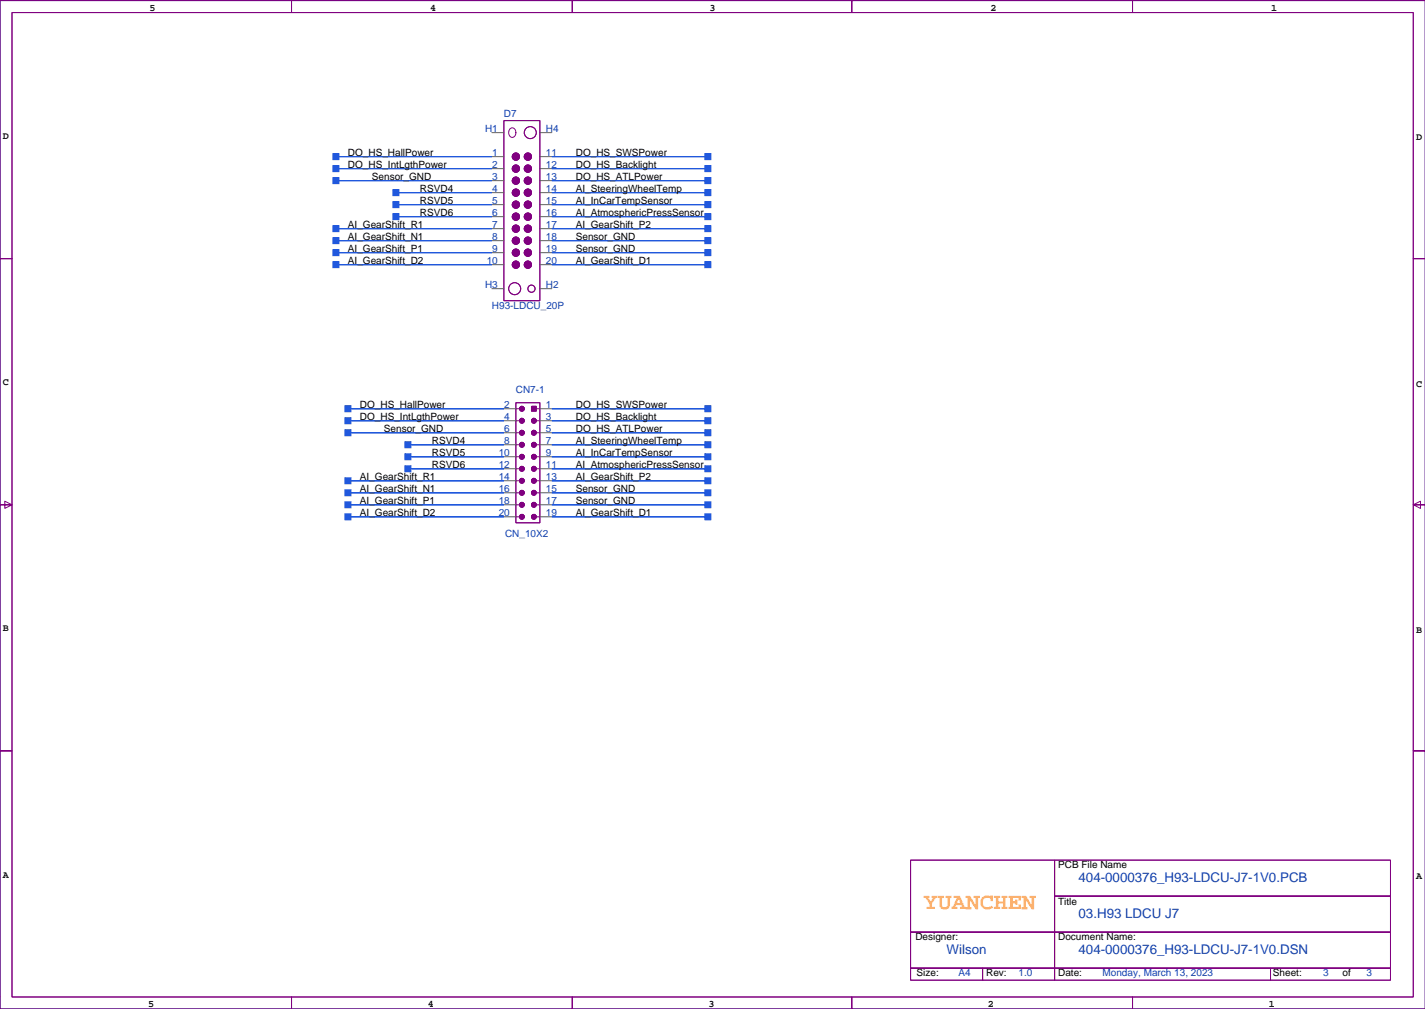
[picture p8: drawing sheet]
<svg xmlns="http://www.w3.org/2000/svg" width="302mm" height="213mm" viewBox="0 0 302 213" stroke-linecap="round" stroke-linejoin="round" font-family="sans-serif">
<path d="M301.7 .1h-301.7v213.3h301.7" fill="none" stroke="#000080" stroke-width=".21"/>
<g fill="none" stroke="#800080" stroke-width=".21">
<path d="M2.5 2.7h296.6v208.2h-296.6zM301.7 .1h-62v2.6v-2.6h-59.4v2.6v-2.6h-59.2v2.6v-2.6h-59.4v2.6v-2.6h-61.7v54.6h2.5h-2.5v52.1h2.5l-1.5 .7v-1.5l1.5 .8h-2.5v52h2.5h-2.5v54.6h61.7v-2.5v2.5h59.4v-2.5v2.5h59.2v-2.5v2.5h59.4v-2.5v2.5h62M106.7 25.5h7.6v38.1h-7.6zM107.9 27.3a.8 .8 0 0 1 1 0 .8 .8 0 0 1 .3 .9 .78 .78 0 0 1-.9 .9 .78 .78 0 0 1-.6-1zM301.7 54.7h-2.6h2.6M109.2 85.2h5.1v25.4h-5.1zM109.2 86.5h.8M109.2 89h.8M109.2 91.5h.8M109.2 94.1h.8M109.2 96.6h.8M109.2 99.2h.8"/>
<path d="M112.5 86h1v1h-1zM113.5 86.5h.8M113.5 89h.8M113.5 91.5h.8M113.5 94.1h.8M113.5 96.6h.8M113.5 99.2h.8M109.2 101.7h.8M109.2 104.2h.8M109.2 106.8h.8M109.2 109.3h.8M113.5 101.7h.8"/>
<path d="M113.5 104.2h.8M113.5 106.8h.8M113.5 109.3h.8M299.1 106.8l1.6-.8v1.5l-1.6-.7h2.6zM301.7 158.8h-2.6h2.6M192.7 181.9h30.5v15.3h-30.5zM192.7 197.2h30.5v7.6h-30.5zM223.2 189.6h71.1v7.6h-71.1zM223.2 197.2h71.1v7.6h-71.1zM223.2 181.9h71.1v7.7h-71.1zM192.7 204.8h15.3v2.5h-15.3zM208 204.8h15.2v2.5h-15.2z"/>
<path d="M223.2 204.8h45.7v2.5h-45.7zM268.9 204.8h25.4v2.5h-25.4z"/>
<circle cx="109.2" cy="35.7" r=".76"/>
<circle cx="109.2" cy="38.2" r=".76"/>
<circle cx="109.2" cy="33.1" r=".76"/>
<circle cx="111.7" cy="35.7" r=".76"/>
<circle cx="111.7" cy="38.2" r=".76"/>
<circle cx="111.7" cy="33.1" r=".76"/>
<circle cx="112.2" cy="28.1" r="1.27"/>
<circle cx="109.2" cy="40.7" r=".76"/>
<circle cx="109.2" cy="56" r=".76"/>
<circle cx="109.2" cy="43.3" r=".76"/>
<circle cx="109.2" cy="50.9" r=".76"/>
<circle cx="109.2" cy="48.4" r=".76"/>
<circle cx="109.2" cy="53.4" r=".76"/>
<circle cx="109.2" cy="45.8" r=".76"/>
<circle cx="111.7" cy="40.7" r=".76"/>
<circle cx="111.7" cy="48.4" r=".76"/>
<circle cx="111.7" cy="56" r=".76"/>
<circle cx="111.7" cy="50.9" r=".76"/>
<circle cx="111.7" cy="43.3" r=".76"/>
<circle cx="111.7" cy="45.8" r=".76"/>
<circle cx="111.7" cy="53.4" r=".76"/>
<circle cx="108.9" cy="61.1" r="1.27"/>
<circle cx="112.5" cy="61.1" r=".76"/>
<circle cx="110.5" cy="86.5" r=".51"/>
<circle cx="110.5" cy="94.1" r=".51"/>
<circle cx="110.5" cy="96.6" r=".51"/>
<circle cx="110.5" cy="89" r=".51"/>
<circle cx="110.5" cy="91.5" r=".51"/>
<circle cx="110.5" cy="99.2" r=".51"/>
<circle cx="113" cy="94.1" r=".51"/>
<circle cx="113" cy="91.5" r=".51"/>
<circle cx="113" cy="96.6" r=".51"/>
<circle cx="113" cy="89" r=".51"/>
<circle cx="113" cy="99.2" r=".51"/>
<circle cx="110.5" cy="101.7" r=".51"/>
<circle cx="110.5" cy="106.8" r=".51"/>
<circle cx="110.5" cy="104.2" r=".51"/>
<circle cx="110.5" cy="109.3" r=".51"/>
<circle cx="113" cy="101.7" r=".51"/>
<circle cx="113" cy="106.8" r=".51"/>
<circle cx="113" cy="104.2" r=".51"/>
<circle cx="113" cy="109.3" r=".51"/>
</g>
<g fill="#800080" stroke="#800080" stroke-width=".21">
<path d="M112.5 86h1v1h-1z" fill-rule="evenodd"/>
<circle cx="110.5" cy="86.5" r=".51"/>
<circle cx="110.5" cy="101.7" r=".51"/>
<circle cx="110.5" cy="94.1" r=".51"/>
<circle cx="110.5" cy="104.2" r=".51"/>
<circle cx="110.5" cy="91.5" r=".51"/>
<circle cx="110.5" cy="96.6" r=".51"/>
<circle cx="110.5" cy="99.2" r=".51"/>
<circle cx="110.5" cy="109.3" r=".51"/>
<circle cx="110.5" cy="89" r=".51"/>
<circle cx="110.5" cy="106.8" r=".51"/>
<circle cx="113" cy="101.7" r=".51"/>
<circle cx="113" cy="94.1" r=".51"/>
<circle cx="113" cy="104.2" r=".51"/>
<circle cx="113" cy="91.5" r=".51"/>
<circle cx="113" cy="96.6" r=".51"/>
<circle cx="113" cy="99.2" r=".51"/>
<circle cx="113" cy="109.3" r=".51"/>
<circle cx="113" cy="89" r=".51"/>
<circle cx="113" cy="106.8" r=".51"/>
<circle cx="111.7" cy="38.2" r=".76"/>
<circle cx="111.7" cy="50.9" r=".76"/>
<circle cx="111.7" cy="43.3" r=".76"/>
<circle cx="111.7" cy="33.1" r=".76"/>
<circle cx="111.7" cy="35.7" r=".76"/>
<circle cx="111.7" cy="48.4" r=".76"/>
<circle cx="111.7" cy="40.7" r=".76"/>
<circle cx="111.7" cy="45.8" r=".76"/>
<circle cx="111.7" cy="53.4" r=".76"/>
<circle cx="111.7" cy="56" r=".76"/>
<circle cx="109.2" cy="56" r=".76"/>
<circle cx="109.2" cy="53.4" r=".76"/>
<circle cx="109.2" cy="38.2" r=".76"/>
<circle cx="109.2" cy="45.8" r=".76"/>
<circle cx="109.2" cy="40.7" r=".76"/>
<circle cx="109.2" cy="48.4" r=".76"/>
<circle cx="109.2" cy="35.7" r=".76"/>
<circle cx="109.2" cy="33.1" r=".76"/>
<circle cx="109.2" cy="43.3" r=".76"/>
<circle cx="109.2" cy="50.9" r=".76"/>
</g>
<g fill="none" stroke="#606060" stroke-width=".21">
<path d="M104.1 33.1h2.6M104.1 35.7h2.6M104.1 38.2h2.6M104.1 28.1h2.6M114.3 33.1h2.5M114.3 35.7h2.5M114.3 38.2h2.5M114.3 28.1h2.5M104.1 40.8h2.6M104.1 43.3h2.6M104.1 45.8h2.6M104.1 48.4h2.6"/>
<path d="M104.1 50.9h2.6M104.1 53.4h2.6M104.1 56h2.6M114.3 40.8h2.5M114.3 43.3h2.5M114.3 45.8h2.5M114.3 48.4h2.5M114.3 50.9h2.5M114.3 53.4h2.5M114.3 56h2.5M104.1 61.1h2.6M114.3 61.1h2.5"/>
<path d="M106.7 86.5h2.5M106.7 89h2.5M106.7 91.5h2.5M106.7 94.1h2.5M106.7 96.6h2.5M106.7 99.2h2.5M114.3 86.5h2.5M114.3 89h2.5M114.3 91.5h2.5M114.3 94.1h2.5M114.3 96.6h2.5M114.3 99.2h2.5"/>
<path d="M106.7 101.7h2.5M106.7 104.2h2.5M106.7 106.8h2.5M106.7 109.3h2.5M114.3 101.7h2.5M114.3 104.2h2.5M114.3 106.8h2.5M114.3 109.3h2.5"/>
</g>
<g fill="#2058dd" stroke="#2058dd" stroke-width=".21">
<path d="M116.8 96.6h33z" fill-rule="evenodd"/>
<path d="M149.2 96h1.3v1.3h-1.3z" fill-rule="evenodd"/>
<path d="M116.8 43.3h33z" fill-rule="evenodd"/>
<path d="M149.2 42.7h1.3v1.2h-1.3z" fill-rule="evenodd"/>
<path d="M116.8 99.2h33z" fill-rule="evenodd"/>
<path d="M149.2 98.5h1.3v1.3h-1.3z" fill-rule="evenodd"/>
<path d="M116.8 45.8h33z" fill-rule="evenodd"/>
<path d="M149.2 45.2h1.3v1.3h-1.3z" fill-rule="evenodd"/>
<path d="M116.8 94.1h33z" fill-rule="evenodd"/>
<path d="M149.2 93.4h1.3v1.3h-1.3z" fill-rule="evenodd"/>
<path d="M116.8 40.8h33z" fill-rule="evenodd"/>
<path d="M149.2 40.1h1.3v1.3h-1.3z" fill-rule="evenodd"/>
<path d="M116.8 101.7h33z" fill-rule="evenodd"/>
<path d="M149.2 101.1h1.3v1.2h-1.3z" fill-rule="evenodd"/>
<path d="M116.8 48.4h33z" fill-rule="evenodd"/>
<path d="M149.2 47.7h1.3v1.3h-1.3z" fill-rule="evenodd"/>
<path d="M116.8 91.5h33z" fill-rule="evenodd"/>
<path d="M149.2 90.9h1.3v1.3h-1.3z" fill-rule="evenodd"/>
<path d="M116.8 38.2h33z" fill-rule="evenodd"/>
<path d="M149.2 37.6h1.3v1.2h-1.3z" fill-rule="evenodd"/>
<path d="M116.8 89h33z" fill-rule="evenodd"/>
<path d="M149.2 88.4h1.3v1.2h-1.3z" fill-rule="evenodd"/>
<path d="M116.8 35.7h33z" fill-rule="evenodd"/>
<path d="M149.2 35h1.3v1.3h-1.3z" fill-rule="evenodd"/>
<path d="M83.8 40.8h20.3z" fill-rule="evenodd"/>
<path d="M83.2 40.1h1.2v1.3h-1.2z" fill-rule="evenodd"/>
<path d="M86.3 94.1h20.4z" fill-rule="evenodd"/>
<path d="M85.7 93.4h1.3v1.3h-1.3z" fill-rule="evenodd"/>
<path d="M116.8 86.5h33z" fill-rule="evenodd"/>
<path d="M149.2 85.8h1.3v1.3h-1.3z" fill-rule="evenodd"/>
<path d="M116.8 33.1h33z" fill-rule="evenodd"/>
<path d="M149.2 32.5h1.3v1.3h-1.3z" fill-rule="evenodd"/>
<path d="M83.8 43.3h20.3z" fill-rule="evenodd"/>
<path d="M83.2 42.7h1.2v1.2h-1.2z" fill-rule="evenodd"/>
<path d="M86.3 96.6h20.4z" fill-rule="evenodd"/>
<path d="M85.7 96h1.3v1.3h-1.3z" fill-rule="evenodd"/>
<path d="M71.1 53.4h33z" fill-rule="evenodd"/>
<path d="M70.5 52.8h1.2v1.3h-1.2z" fill-rule="evenodd"/>
<path d="M73.6 106.8h33.1z" fill-rule="evenodd"/>
<path d="M73 106.1h1.3v1.3h-1.3z" fill-rule="evenodd"/>
<path d="M71.1 35.7h33z" fill-rule="evenodd"/>
<path d="M70.5 35h1.2v1.3h-1.2z" fill-rule="evenodd"/>
<path d="M73.6 89h33.1z" fill-rule="evenodd"/>
<path d="M73 88.4h1.3v1.2h-1.3z" fill-rule="evenodd"/>
<path d="M71.1 33.1h33z" fill-rule="evenodd"/>
<path d="M70.5 32.5h1.2v1.3h-1.2z" fill-rule="evenodd"/>
<path d="M73.6 86.5h33.1z" fill-rule="evenodd"/>
<path d="M73 85.8h1.3v1.3h-1.3z" fill-rule="evenodd"/>
<path d="M116.8 109.3h33z" fill-rule="evenodd"/>
<path d="M149.2 108.7h1.3v1.2h-1.3z" fill-rule="evenodd"/>
<path d="M116.8 56h33z" fill-rule="evenodd"/>
<path d="M149.2 55.4h1.3v1.2h-1.3z" fill-rule="evenodd"/>
<path d="M71.1 56h33z" fill-rule="evenodd"/>
<path d="M70.5 55.4h1.2v1.2h-1.2z" fill-rule="evenodd"/>
<path d="M73.6 109.3h33.1z" fill-rule="evenodd"/>
<path d="M73 108.7h1.3v1.2h-1.3z" fill-rule="evenodd"/>
<path d="M71.1 50.9h33z" fill-rule="evenodd"/>
<path d="M70.5 50.3h1.2v1.2h-1.2z" fill-rule="evenodd"/>
<path d="M73.6 104.2h33.1z" fill-rule="evenodd"/>
<path d="M73 103.6h1.3v1.3h-1.3z" fill-rule="evenodd"/>
<path d="M71.1 48.4h33z" fill-rule="evenodd"/>
<path d="M70.5 47.7h1.2v1.3h-1.2z" fill-rule="evenodd"/>
<path d="M73.6 101.7h33.1z" fill-rule="evenodd"/>
<path d="M73 101.1h1.3v1.2h-1.3z" fill-rule="evenodd"/>
<path d="M83.8 45.8h20.3z" fill-rule="evenodd"/>
<path d="M83.2 45.2h1.2v1.3h-1.2z" fill-rule="evenodd"/>
<path d="M86.3 99.2h20.4z" fill-rule="evenodd"/>
<path d="M85.7 98.5h1.3v1.3h-1.3z" fill-rule="evenodd"/>
<path d="M71.1 38.2h33z" fill-rule="evenodd"/>
<path d="M70.5 37.6h1.2v1.2h-1.2z" fill-rule="evenodd"/>
<path d="M116.8 50.9h33z" fill-rule="evenodd"/>
<path d="M149.2 50.3h1.3v1.2h-1.3z" fill-rule="evenodd"/>
<path d="M116.8 53.4h33z" fill-rule="evenodd"/>
<path d="M149.2 52.8h1.3v1.3h-1.3z" fill-rule="evenodd"/>
<path d="M116.8 104.2h33z" fill-rule="evenodd"/>
<path d="M149.2 103.6h1.3v1.3h-1.3z" fill-rule="evenodd"/>
<path d="M116.8 106.8h33z" fill-rule="evenodd"/>
<path d="M149.2 106.1h1.3v1.3h-1.3z" fill-rule="evenodd"/>
<path d="M73.6 91.5h33.1z" fill-rule="evenodd"/>
<path d="M73 90.9h1.3v1.3h-1.3z" fill-rule="evenodd"/>
</g>
<g fill="none" stroke="#2058dd" stroke-width=".21">
<path d="M71.1 38.2h33M71.1 35.7h33M71.1 33.1h33M116.8 38.2h33M116.8 35.7h33M116.8 33.1h33M71.1 48.4h33M71.1 53.4h33M71.1 56h33M71.1 50.9h33M83.8 43.3h20.3M83.8 45.8h20.3"/>
<path d="M83.8 40.8h20.3M116.8 43.3h33M116.8 45.8h33M116.8 40.8h33M116.8 48.4h33M116.8 53.4h33M116.8 56h33M116.8 50.9h33M73.6 91.5h33.1M73.6 89h33.1M73.6 86.5h33.1M86.3 96.6h20.4"/>
<path d="M86.3 99.2h20.4M86.3 94.1h20.4M116.8 96.6h33M116.8 99.2h33M116.8 94.1h33M116.8 91.5h33M116.8 89h33M116.8 86.5h33M73.6 101.7h33.1M73.6 106.8h33.1M73.6 109.3h33.1M73.6 104.2h33.1"/>
<path d="M116.8 101.7h33M116.8 106.8h33M116.8 109.3h33M116.8 104.2h33"/>
</g>
<text font-size="4.9" fill="#ffad5b" x="195.5" y="192.2">YUANCHEN</text>
<g font-size="2.8" fill="#1741a1">
<text x="228.3" y="186.6">404-0000376_H93-LDCU-J7-1V0.PCB</text>
<text x="228.3" y="194.3">03.H93 LDCU J7</text>
<text x="200.4" y="201.9">Wilson</text>
<text x="228.3" y="201.9">404-0000376_H93-LDCU-J7-1V0.DSN</text>
</g>
<g font-size="2.1">
<text x="31.6" y="2.3">5</text>
<text x="91" y="2.3">4</text>
<text x="150.2" y="2.3">3</text>
<text x="209.6" y="2.3">2</text>
<text x="269.1" y="2.3">1</text>
<text x=".6" y="29.5">D</text>
<text x="299.8" y="29.7">D</text>
<text x="73.6" y="35.6">DO_HS_IntLgthPower</text>
<text x="73.6" y="33.1">DO_HS_HallPower</text>
<text x="121.9" y="35.6">DO_HS_Backlight</text>
<text x="121.9" y="33.1">DO_HS_SWSPower</text>
<text x="78.7" y="38.1">Sensor_GND</text>
<text x="88.9" y="40.7">RSVD4</text>
<text x="121.9" y="40.7">AI_SteeringWheelTemp</text>
<text x="121.9" y="38.1">DO_HS_ATLPower</text>
<text x="88.9" y="43.2">RSVD5</text>
<text x="88.9" y="45.7">RSVD6</text>
<text x="121.9" y="43.2">AI_InCarTempSensor</text>
<text x="121.9" y="45.7">AI_AtmosphericPressSensor</text>
<text x="73.6" y="53.4">AI_GearShift_P1</text>
<text x="73.6" y="50.8">AI_GearShift_N1</text>
<text x="73.6" y="48.3">AI_GearShift_R1</text>
<text x="121.9" y="48.3">AI_GearShift_P2</text>
<text x="121.9" y="50.8">Sensor_GND</text>
<text x="121.9" y="53.4">Sensor_GND</text>
<text x="73.6" y="55.9">AI_GearShift_D2</text>
<text x="121.9" y="55.9">AI_GearShift_D1</text>
<text x=".6" y="81.5">C</text>
<text x="299.8" y="81.8">C</text>
<text x="76.2" y="88.9">DO_HS_IntLgthPower</text>
<text x="76.2" y="86.4">DO_HS_HallPower</text>
<text x="121.9" y="88.9">DO_HS_Backlight</text>
<text x="121.9" y="86.4">DO_HS_SWSPower</text>
<text x="81.3" y="91.5">Sensor_GND</text>
<text x="91.4" y="94">RSVD4</text>
<text x="121.9" y="94">AI_SteeringWheelTemp</text>
<text x="121.9" y="91.5">DO_HS_ATLPower</text>
<text x="76.2" y="101.6">AI_GearShift_R1</text>
<text x="91.4" y="96.5">RSVD5</text>
<text x="91.4" y="99.1">RSVD6</text>
<text x="121.9" y="96.5">AI_InCarTempSensor</text>
<text x="121.9" y="99.1">AI_AtmosphericPressSensor</text>
<text x="121.9" y="101.6">AI_GearShift_P2</text>
<text x="76.2" y="106.7">AI_GearShift_P1</text>
<text x="76.2" y="104.2">AI_GearShift_N1</text>
<text x="121.9" y="104.2">Sensor_GND</text>
<text x="121.9" y="106.7">Sensor_GND</text>
<text x="76.2" y="109.2">AI_GearShift_D2</text>
<text x="121.9" y="109.2">AI_GearShift_D1</text>
<text x=".6" y="133.6">B</text>
<text x="299.8" y="133.8">B</text>
<text x=".6" y="185.6">A</text>
<text x="224" y="183.6">PCB File Name</text>
<text x="299.8" y="185.9">A</text>
<text x="224" y="191.5">Title</text>
<text x="193.8" y="198.9">Designer:</text>
<text x="224" y="198.9">Document Name:</text>
<text x="194" y="206.5">Size:</text>
<text x="208.7" y="206.5">Rev:</text>
<text x="224" y="206.5">Date:</text>
<text x="269.4" y="206.5">Sheet:</text>
<text x="284.2" y="206.5">of</text>
<text x="31.4" y="213.1">5</text>
<text x="90.5" y="213.1">4</text>
<text x="150" y="213.1">3</text>
<text x="209.1" y="213.1">2</text>
<text x="268.5" y="213.1">1</text>
</g>
<g font-size="2.1" fill="#1741a1">
<text x="102.7" y="28">H1</text>
<text x="106.7" y="24.7">D7</text>
<text x="115.5" y="28">H4</text>
<text x="104.2" y="35.6">2</text>
<text x="104.2" y="33.1">1</text>
<text x="115.5" y="35.6">12</text>
<text x="115.5" y="33.1">11</text>
<text x="104.2" y="40.7">4</text>
<text x="104.2" y="38.1">3</text>
<text x="115.5" y="40.7">14</text>
<text x="115.5" y="38.1">13</text>
<text x="104.2" y="45.7">6</text>
<text x="104.2" y="43.2">5</text>
<text x="115.5" y="45.7">16</text>
<text x="115.5" y="43.2">15</text>
<text x="104.2" y="53.4">9</text>
<text x="104.2" y="50.8">8</text>
<text x="104.2" y="48.3">7</text>
<text x="115.5" y="53.4">19</text>
<text x="115.5" y="50.8">18</text>
<text x="115.5" y="48.3">17</text>
<text x="103" y="55.9">10</text>
<text x="115.5" y="55.9">20</text>
<text x="102.7" y="61">H3</text>
<text x="104.1" y="65.3">H93-LDCU_20P</text>
<text x="115.5" y="61">H2</text>
<text x="109.2" y="83.1">CN7-1</text>
<text x="106.7" y="88.9">4</text>
<text x="106.7" y="86.4">2</text>
<text x="115.5" y="88.9">3</text>
<text x="115.5" y="86.4">1</text>
<text x="106.7" y="94">8</text>
<text x="106.7" y="91.5">6</text>
<text x="115.5" y="94">7</text>
<text x="115.5" y="91.5">5</text>
<text x="105.6" y="101.6">14</text>
<text x="105.6" y="99.1">12</text>
<text x="105.6" y="96.5">10</text>
<text x="115.5" y="101.6">13</text>
<text x="115.5" y="99.1">11</text>
<text x="115.5" y="96.5">9</text>
<text x="105.6" y="106.7">18</text>
<text x="105.6" y="104.2">16</text>
<text x="115.5" y="106.7">17</text>
<text x="115.5" y="104.2">15</text>
<text x="105.6" y="109.2">20</text>
<text x="106.9" y="113.6">CN_10X2</text>
<text x="115.5" y="109.2">19</text>
<text x="202.9" y="206.5">A4</text>
<text x="215.6" y="206.5">1.0</text>
<text x="233.4" y="206.5">Monday, March 13, 2023</text>
<text x="280.1" y="206.5">3</text>
<text x="289.2" y="206.5">3</text>
</g>
</svg>
